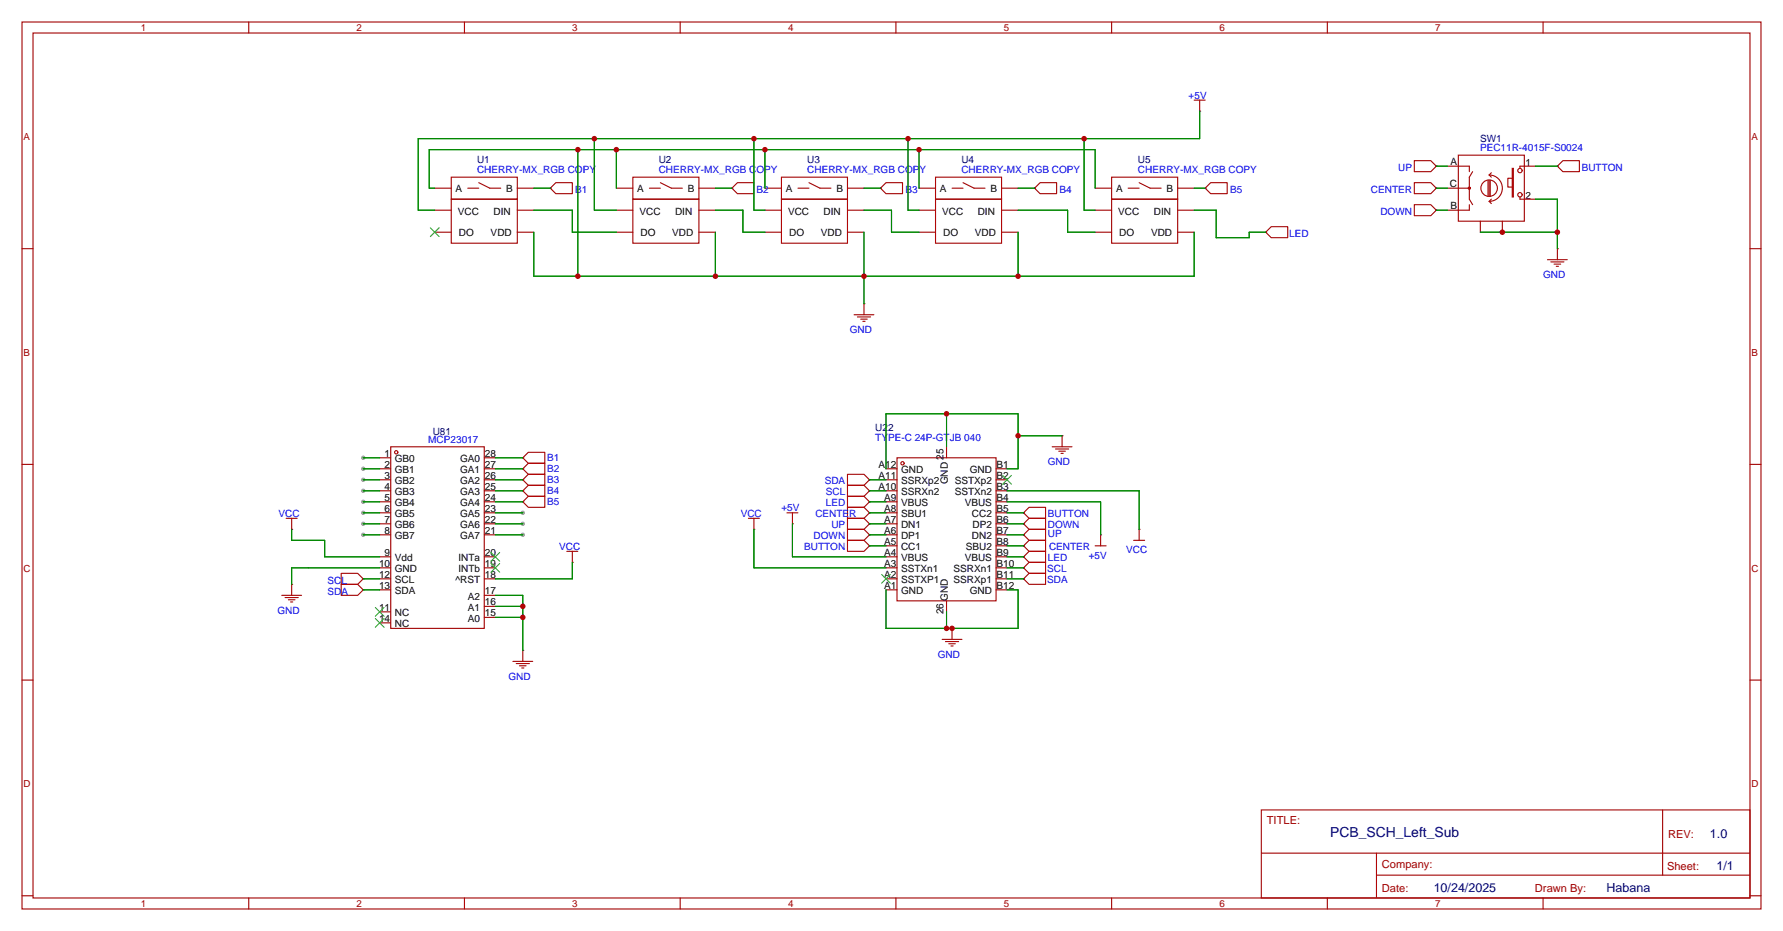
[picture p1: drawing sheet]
<svg xmlns="http://www.w3.org/2000/svg" width="411mm" height="215mm" viewBox="0 0 411 215" stroke-linecap="round" stroke-linejoin="round" font-family="sans-serif">
<g fill="#999">
<circle cx="83.8" cy="105.7" r=".51"/>
<circle cx="83.8" cy="108.2" r=".51"/>
<circle cx="83.8" cy="110.7" r=".51"/>
<circle cx="83.8" cy="113.3" r=".51"/>
<circle cx="83.8" cy="115.8" r=".51"/>
<circle cx="83.8" cy="118.4" r=".51"/>
<circle cx="83.8" cy="120.9" r=".51"/>
<circle cx="83.8" cy="123.4" r=".51"/>
<circle cx="120.6" cy="123.4" r=".51"/>
<circle cx="120.6" cy="120.9" r=".51"/>
<circle cx="120.6" cy="118.4" r=".51"/>
</g>
<g fill="none" stroke="#a10000" stroke-width=".25">
<path d="M5.1 5.1h401.3v204.7h-401.3zM7.6 7.6h396.3v199.7h-396.3zM57.4 5.1v2.5M107.2 5.1v2.5M157 5.1v2.5M206.8 5.1v2.5M256.5 5.1v2.5M306.3 5.1v2.5M356.1 5.1v2.5M275.6 23.1h2.5M276.9 25.7h.1M276.9 23.1v2.6"/>
<path d="M326.4 37.1h3.8l1.3 1.3-1.3 1.2h-3.8zM331.5 38.4h.1M334 38.4h5.1v1.2M336.5 35.8h15.3v15.3h-15.3zM339.9 39.6l-.8 1.3v5.1l.8 1.2M344.2 39.9l-.5 .5M349 38.9h.2v6.6h-.2zM354.3 38.4h-3.5v.5M359.4 38.4l1.3-1.3h3.8v2.5h-3.8zM359.4 38.4h.1M5.1 57.4h2.5M100.3 43.4h3.8"/>
<path d="M100.3 48.5h3.8M100.3 53.6h3.8M104.1 46h15.3v10.1h-15.3zM104.1 40.9h15.3v5.1h-15.3zM107.9 43.4h2.6M110.5 42.2l2.5 1.2h2.6M119.4 43.4h3.8M119.4 48.5h3.8M119.4 53.6h3.8M127 43.4l1.3-1.2h3.8v2.5h-3.8zM127 43.4h.1M142.2 43.4h3.8"/>
<path d="M142.2 48.5h3.8M142.2 53.6h3.8M146 46h15.3v10.1h-15.3zM146 40.9h15.3v5.1h-15.3zM149.9 43.4h2.5M152.4 42.2l2.5 1.2h2.6M161.3 43.4h3.8M161.3 48.5h3.8M161.3 53.6h3.8M168.9 43.4l1.3-1.2h3.8v2.5h-3.8zM168.9 43.4h.1M176.5 43.4h3.8"/>
<path d="M176.5 48.5h3.8M176.5 53.6h3.8M180.3 46h15.3v10.1h-15.3zM180.3 40.9h15.3v5.1h-15.3zM184.1 43.4h2.6M186.7 42.2l2.5 1.2h2.6M195.6 43.4h3.8M195.6 48.5h3.8M195.6 53.6h3.8M203.2 43.4h.1M204.5 42.2h3.8v2.5h-3.8l-1.3-1.3zM212.1 43.4h3.8"/>
<path d="M212.1 48.5h3.8M212.1 53.6h3.8M215.9 46h15.2v10.1h-15.2zM215.9 40.9h15.2v5.1h-15.2zM219.7 43.4h2.5M222.2 42.2l2.6 1.2h2.5M231.1 43.4h3.8M231.1 48.5h3.8M231.1 53.6h3.8M238.8 43.4l1.2-1.2h3.8v2.5h-3.8zM238.8 43.4h.1M252.7 43.4h3.8"/>
<path d="M252.7 48.5h3.8M252.7 53.6h3.8M256.5 46h15.3v10.1h-15.3zM256.5 40.9h15.3v5.1h-15.3zM260.3 43.4h2.6M262.9 42.2l2.5 1.2h2.6M271.8 43.4h3.8M271.8 48.5h3.8M271.8 53.6h3.8M278.1 43.4h.1M279.4 42.2h3.8v2.5h-3.8l-1.3-1.3zM292.1 53.6l1.3-1.3h3.8v2.6h-3.8z"/>
<path d="M292.1 53.6h.1M326.4 42.2h3.8l1.3 1.2-1.3 1.3h-3.8zM326.4 47.2h3.8l1.3 1.3-1.3 1.3h-3.8zM331.5 43.4h.1M331.5 48.5h.1M334 43.4h5.1M339.1 47.2v1.3h-5.1M341.6 51.1v2.5M343.4 41.7v3.5M343.7 40.4a3 3 0 0 1 3 3 3 3 0 0 1-3 3.1M343.7 46.5l.5 .5M343.7 41.7v3.5"/>
<path d="M343.7 40.4l.5 .5M343.9 41.7v3.5M344.2 46l-.5 .5M345.6 43.4a1.91 1.91 0 0 0-2.7-1.7 1.91 1.91 0 0 0-.5 3.2 1.91 1.91 0 0 0 3.1-.9l.1-.5M346.7 51.1v2.5M349 41.1h-1v2.1h1M350.8 45.5v.5h3.5M357.1 59.9h4.6M359.4 57.4h.1M359.4 57.4v2.5M403.9 57.4h2.5M197.1 72.6h4.6"/>
<path d="M197.9 73.2h3M198.6 73.7h1.6M199.1 74.2h.5M199.4 70.1h.1M199.4 70.1v2.5M357.9 60.5h3M358.6 61h1.6M359.2 61.5h.5M5.1 107.2h2.5M66 119.6h2.6M67.3 119.6v2.6M87.6 105.7h2.6"/>
<path d="M87.6 108.2h2.6M87.6 110.7h2.6M87.6 113.3h2.6M87.6 115.8h2.6M87.6 118.4h2.6M90.2 103.1h21.6v41.9h-21.6zM111.8 105.7h2.5M111.8 108.2h2.5M111.8 110.7h2.5M111.8 113.3h2.5M111.8 115.8h2.5M111.8 118.4h2.5"/>
<path d="M120.6 115.8l1.3-1.2h3.8v2.5h-3.8zM120.6 115.8h.1M120.6 113.3l1.3-1.3h3.8v2.6h-3.8zM120.6 113.3h.1M120.6 110.7l1.3-1.2h3.8v2.5h-3.8zM120.6 110.7h.1M120.6 108.2l1.3-1.3h3.8v2.6h-3.8zM120.6 108.2h.1M120.6 105.7l1.3-1.3h3.8v2.5h-3.8zM120.6 105.7h.1M172.7 119.6h2.6M174 119.6v2.6"/>
<path d="M181.6 118.4h2.5M182.9 118.4v2.5M195.6 112h3.8l1.3 1.3-1.3 1.3h-3.8zM195.6 109.5h3.8l1.3 1.2-1.3 1.3h-3.8zM195.6 114.6h3.8l1.3 1.2-1.3 1.3h-3.8zM195.6 117.1h3.8l1.3 1.3-1.3 1.2h-3.8zM195.6 119.6h3.8l1.3 1.3-1.3 1.3h-3.8zM200.7 113.3h.1M200.7 110.7h.1M200.7 115.8h.1M200.7 118.4h.1M204.5 108.2h2.5"/>
<path d="M204.5 110.7h2.5M204.5 113.3h2.5M204.5 115.8h2.5M204.5 118.4h2.5M207 105.7h22.9v33h-22.9zM218.4 103.1v2.6M229.9 108.2h2.5M229.9 110.7h2.5M229.9 113.3h2.5M229.9 115.8h2.5M229.9 118.4h2.5M236.2 118.4l1.3-1.3h3.8v2.5h-3.8z"/>
<path d="M236.2 118.4h.1M242.8 103.1h4.6M243.6 103.6h3M244.3 104.1h1.6M244.9 104.6h.5M245.1 100.6h.1M245.1 100.6v2.5M403.9 107.2h2.5M65 137.4h4.6M65.8 137.9h3M66.5 138.4h1.6M67.1 138.9h.5"/>
<path d="M67.3 134.9h.1M67.3 122.2h.1M67.3 134.9v2.5M78.7 134.9h3.8l1.3 1.2-1.3 1.3h-3.8zM78.7 132.3h3.8l1.3 1.3-1.3 1.3h-3.8zM83.8 136.1h.1M83.8 133.6h.1M87.6 120.9h2.6M87.6 123.4h2.6M87.6 128.5h2.6M87.6 131.1h2.6M87.6 133.6h2.6"/>
<path d="M87.6 136.1h2.6M111.8 137.4h2.5M111.8 120.9h2.5M111.8 123.4h2.5M111.8 128.5h2.5M111.8 131.1h2.5M111.8 133.6h2.5M111.8 140h2.5M130.8 127.3h2.5M132.1 129.8h.1M132.1 127.3v2.5M174 122.2h.1"/>
<path d="M182.9 120.9h.1M195.6 122.2h3.8l1.3 1.2-1.3 1.3h-3.8zM195.6 124.7h3.8l1.3 1.3-1.3 1.3h-3.8zM200.7 120.9h.1M200.7 123.4h.1M200.7 126h.1M204.5 120.9h2.5M204.5 123.4h2.5M204.5 128.5h2.5M204.5 131.1h2.5M204.5 133.6h2.5M204.5 136.1h2.5"/>
<path d="M204.5 126h2.5M218.4 138.7v2.5M229.9 120.9h2.5M229.9 123.4h2.5M229.9 128.5h2.5M229.9 131.1h2.5M229.9 133.6h2.5M229.9 136.1h2.5M229.9 126h2.5M236.2 120.9l1.3-1.3h3.8v2.6h-3.8zM236.2 120.9h.1M236.2 123.4l1.3-1.2h3.8v2.5h-3.8z"/>
<path d="M236.2 123.4h.1M236.2 126l1.3-1.3h3.8v2.6h-3.8zM236.2 126h.1M236.2 128.5l1.3-1.2h3.8v2.5h-3.8zM236.2 128.5h.1M236.2 133.6l1.3-1.3h3.8v2.6h-3.8zM236.2 133.6h.1M236.2 131.1l1.3-1.3h3.8v2.5h-3.8zM236.2 131.1h.1M252.7 126h2.6M254 123.4h.1M254 123.4v2.6"/>
<path d="M261.6 124.7h2.6M262.9 122.2h.1M262.9 122.2v2.5M5.1 157h2.5M87.6 141.2h2.6M87.6 143.8h2.6M111.8 142.5h2.5M118.4 152.7h4.5M119.1 153.2h3.1M119.9 153.7h1.5M120.4 154.2h.5M120.6 150.1h.1"/>
<path d="M120.6 150.1v2.6M217.4 147.6h4.6M218.2 148.1h3M218.9 148.6h1.6M219.5 149.1h.5M219.7 145h.1M219.7 145v2.6M403.9 157h2.5M291.1 186.9h112.8v20.4h-112.8zM291.1 196.9h112.7M317.7 196.9v10.2M383.7 187v15"/>
<path d="M5.1 206.8h2.5M57.4 207.3v2.5M107.2 207.3v2.5M157 207.3v2.5M206.8 207.3v2.5M256.5 207.3v2.5M306.3 207.3v2.5M317.7 202h86.1M356.1 207.3v2.5M403.9 206.8h2.5"/>
<circle cx="350.8" cy="39.4" r=".51"/>
<circle cx="339.1" cy="43.4" r=".25"/>
<circle cx="350.8" cy="45" r=".51"/>
<circle cx="91.4" cy="104.4" r=".38"/>
<circle cx="208.3" cy="106.9" r=".38"/>
</g>
<g fill="none" stroke="#3c3" stroke-width=".25">
<path d="M99.3 52.6l2 2M101.3 52.6l-2 2M231.4 109.7l2 2.1M233.4 109.7l-2 2.1M113.3 130l2 2.1M113.3 127.5l2 2M115.3 130l-2 2.1M115.3 127.5l-2 2M203.5 132.6l2 2M205.5 132.6l-2 2M86.6 140.2l2 2M86.6 142.7l2 2.1"/>
<path d="M88.6 140.2l-2 2M88.6 142.7l-2 2.1"/>
</g>
<g fill="none" stroke="#008700" stroke-width=".25">
<path d="M133.3 34.5v29.3M137.2 32v16.5h5M142.2 34.5v8.9M174 32v16.5h2.5M176.5 34.5v8.9M209.5 32v16.5h2.6M212.1 34.5v8.9M250.2 32v16.5h2.5M276.9 25.7v6.3h-180.4v16.5h3.8M331.5 38.4h2.5M354.3 38.4h5.1M100.3 43.4h-1.2v-8.9h153.6v8.9"/>
<path d="M123.2 48.5h8.9v5.1h10.1M123.2 43.4h3.8M123.2 53.6v10.2h152.4v-10.2M165.1 48.5h6.3v5.1h5.1M165.1 43.4h3.8M165.1 53.6v10.2M199.4 48.5h6.3v5.1h6.4M199.4 43.4h3.8M199.4 53.6v16.5M234.9 48.5h11.5v5.1h6.3M234.9 43.4h3.9M234.9 53.6v10.2"/>
<path d="M275.6 48.5h5.1v6.4h7.6v-1.3h3.8M275.6 43.4h2.5M331.5 48.5h2.5M331.5 43.4h2.5M341.6 53.6h17.8M354.3 46h5.1v11.4M218.4 95.5v7.6M83.8 105.7h3.8M83.8 108.2h3.8M83.8 110.7h3.8M83.8 113.3h3.8M83.8 115.8h3.8"/>
<path d="M83.8 118.4h3.8M114.3 105.7h6.3M114.3 108.2h6.3M114.3 110.7h6.3M114.3 113.3h6.3M114.3 115.8h6.3M114.3 118.4h6.3M200.7 110.7h3.8M200.7 113.3h3.8M200.7 115.8h3.8M200.7 118.4h3.8M204.5 108.2v-12.7h30.4v12.7h-2.5"/>
<path d="M232.4 113.3h30.5v8.9M232.4 115.8h21.6v7.6M232.4 118.4h3.8M234.9 100.6h10.2M67.3 122.2v2.5h7.6v3.8h12.7M83.8 136.1h3.8M83.8 133.6h3.8M83.8 120.9h3.8M83.8 123.4h3.8M87.6 131.1h-20.3v3.8M114.3 137.4h6.3v12.7M114.3 140h6.3"/>
<path d="M114.3 120.9h6.3M114.3 123.4h6.3M132.1 129.8v3.8h-17.8M174 122.2v8.9h30.5M182.9 120.9v7.6h21.6M200.7 120.9h3.8M200.7 123.4h3.8M200.7 126h3.8M204.5 136.1v8.9h30.4v-8.9h-2.5M232.4 133.6h3.8M232.4 131.1h3.8M232.4 128.5h3.8"/>
<path d="M232.4 120.9h3.8M232.4 123.4h3.8M232.4 126h3.8M114.3 142.5h6.3M218.4 141.2v3.8"/>
</g>
<g fill="#c00">
<circle cx="250.2" cy="32" r=".63"/>
<circle cx="209.6" cy="32" r=".63"/>
<circle cx="174" cy="32" r=".63"/>
<circle cx="137.2" cy="32" r=".63"/>
<circle cx="235" cy="63.8" r=".63"/>
<circle cx="165.1" cy="63.8" r=".63"/>
<circle cx="199.4" cy="63.8" r=".63"/>
<circle cx="133.4" cy="63.8" r=".63"/>
<circle cx="212.1" cy="34.5" r=".63"/>
<circle cx="176.5" cy="34.5" r=".63"/>
<circle cx="142.2" cy="34.5" r=".63"/>
<circle cx="133.4" cy="34.5" r=".63"/>
<circle cx="120.7" cy="140" r=".63"/>
<circle cx="120.7" cy="142.5" r=".63"/>
<circle cx="218.4" cy="145" r=".63"/>
<circle cx="219.7" cy="145" r=".63"/>
<circle cx="218.4" cy="95.5" r=".63"/>
<circle cx="235" cy="100.6" r=".63"/>
<circle cx="359.4" cy="53.6" r=".63"/>
<circle cx="346.7" cy="53.6" r=".63"/>
</g>
<text font-size="3.2" fill="#000080" x="307" y="193.3">PCB_SCH_Left_Sub</text>
<g font-size="2.9" fill="#000080">
<text x="394.6" y="193.5">1.0</text>
<text x="396.1" y="200.9">1/1</text>
<text x="330.9" y="206">10/24/2025</text>
<text x="370.7" y="205.9">Habana</text>
</g>
<g font-size="2.6" fill="#a00000">
<text x="292.4" y="190.1">TITLE:</text>
<text x="385" y="193.5">REV:</text>
<text x="318.9" y="200.4">Company:</text>
<text x="384.7" y="200.8">Sheet:</text>
<text x="318.9" y="205.9">Date:</text>
<text x="354.2" y="205.9">Drawn By:</text>
</g>
<g font-size="2.3" fill="#00f">
<text x="274.3" y="22.8">+5V</text>
<text x="341.6" y="34.8">PEC11R-4015F-S0024</text>
<text x="110.1" y="40">CHERRY-MX_RGB COPY</text>
<text x="152" y="40">CHERRY-MX_RGB COPY</text>
<text x="186.3" y="40">CHERRY-MX_RGB COPY</text>
<text x="221.9" y="40">CHERRY-MX_RGB COPY</text>
<text x="262.6" y="40">CHERRY-MX_RGB COPY</text>
<text x="322.7" y="39.4">UP</text>
<text x="365" y="39.4">BUTTON</text>
<text x="132.7" y="44.4">B1</text>
<text x="174.6" y="44.4">B2</text>
<text x="209" y="44.5">B3</text>
<text x="244.5" y="44.5">B4</text>
<text x="283.9" y="44.5">B5</text>
<text x="316.4" y="44.4">CENTER</text>
<text x="318.6" y="49.5">DOWN</text>
<text x="297.5" y="54.7">LED</text>
<text x="356.1" y="64.2">GND</text>
<text x="196.1" y="76.9">GND</text>
<text x="202" y="101.7">TYPE-C 24P-GTJB 040</text>
<text x="98.8" y="102.2">MCP23017</text>
<text x="126.3" y="106.4">B1</text>
<text x="241.8" y="107.4">GND</text>
<text x="126.3" y="114">B4</text>
<text x="126.3" y="111.5">B3</text>
<text x="126.3" y="108.9">B2</text>
<text x="190.3" y="111.7">SDA</text>
<text x="64.3" y="119.3">VCC</text>
<text x="126.3" y="116.5">B5</text>
<text x="170.9" y="119.3">VCC</text>
<text x="180.3" y="118">+5V</text>
<text x="188.2" y="119.3">CENTER</text>
<text x="190.6" y="114.3">SCL</text>
<text x="190.6" y="116.8">LED</text>
<text x="241.8" y="119.4">BUTTON</text>
<text x="187.8" y="124.4">DOWN</text>
<text x="191.9" y="121.9">UP</text>
<text x="241.8" y="121.9">DOWN</text>
<text x="241.8" y="124">UP</text>
<text x="129" y="126.9">VCC</text>
<text x="185.6" y="127">BUTTON</text>
<text x="241.8" y="129.5">LED</text>
<text x="242.1" y="127">CENTER</text>
<text x="251.3" y="129">+5V</text>
<text x="259.9" y="127.7">VCC</text>
<text x="75.6" y="137.4">SDA</text>
<text x="75.6" y="134.9">SCL</text>
<text x="241.7" y="134.6">SDA</text>
<text x="241.7" y="132.1">SCL</text>
<text x="64" y="141.6">GND</text>
<text x="216.4" y="151.8">GND</text>
<text x="117.3" y="156.9">GND</text>
</g>
<g font-size="2.3" fill="#000080">
<text x="341.6" y="32.7">SW1</text>
<text x="110.1" y="37.7">U1</text>
<text x="152" y="37.7">U2</text>
<text x="186.3" y="37.7">U3</text>
<text x="221.9" y="37.7">U4</text>
<text x="262.6" y="37.7">U5</text>
<text x="99.9" y="100.5">U81</text>
<text x="202" y="99.4">U22</text>
</g>
<g font-size="2.3">
<text x="334.8" y="38.1">A</text>
<text x="352" y="38.3">1</text>
<text x="105.2" y="44.2">A</text>
<text x="116.8" y="44.2">B</text>
<text x="147.1" y="44.2">A</text>
<text x="158.7" y="44.2">B</text>
<text x="181.4" y="44.2">A</text>
<text x="193" y="44.2">B</text>
<text x="216.9" y="44.2">A</text>
<text x="228.6" y="44.2">B</text>
<text x="257.6" y="44.2">A</text>
<text x="269.2" y="44.2">B</text>
<text x="334.6" y="43.2">C</text>
<text x="352" y="45.9">2</text>
<text x="105.7" y="49.6">VCC</text>
<text x="113.9" y="49.6">DIN</text>
<text x="147.6" y="49.6">VCC</text>
<text x="155.8" y="49.6">DIN</text>
<text x="181.9" y="49.6">VCC</text>
<text x="190.1" y="49.6">DIN</text>
<text x="217.4" y="49.6">VCC</text>
<text x="225.6" y="49.6">DIN</text>
<text x="258.1" y="49.6">VCC</text>
<text x="266.3" y="49.6">DIN</text>
<text x="334.8" y="48.3">B</text>
<text x="105.9" y="54.4">DO</text>
<text x="113.2" y="54.4">VDD</text>
<text x="147.8" y="54.4">DO</text>
<text x="155.1" y="54.4">VDD</text>
<text x="182.1" y="54.4">DO</text>
<text x="189.4" y="54.4">VDD</text>
<text x="217.7" y="54.4">DO</text>
<text x="225" y="54.4">VDD</text>
<text x="258.3" y="54.4">DO</text>
<text x="265.6" y="54.4">VDD</text>
<text x="88.8" y="105.4">1</text>
<text x="88.8" y="108">2</text>
<text x="91.1" y="106.7">GB0</text>
<text x="106.2" y="106.7">GA0</text>
<text x="111.9" y="108">27</text>
<text x="111.9" y="105.4">28</text>
<text x="202.8" y="108">A12</text>
<text x="217.7" y="106.2" transform="rotate(-90 217.7 106.2)">25</text>
<text x="230" y="108">B1</text>
<text x="88.8" y="110.5">3</text>
<text x="88.8" y="113.1">4</text>
<text x="91.1" y="109.2">GB1</text>
<text x="91.1" y="111.8">GB2</text>
<text x="106.2" y="111.8">GA2</text>
<text x="106.2" y="109.2">GA1</text>
<text x="111.9" y="113.1">25</text>
<text x="111.9" y="110.5">26</text>
<text x="202.8" y="110.5">A11</text>
<text x="202.8" y="113.1">A10</text>
<text x="207.9" y="109.2">GND</text>
<text x="207.9" y="111.8">SSRXp2</text>
<text x="218.7" y="111.8" transform="rotate(-90 218.7 111.8)">GND</text>
<text x="220.3" y="111.8">SSTXp2</text>
<text x="223.8" y="109.2">GND</text>
<text x="230" y="113.1">B3</text>
<text x="230" y="110.5">B2</text>
<text x="88.8" y="115.6">5</text>
<text x="88.8" y="118.1">6</text>
<text x="91.1" y="114.3">GB3</text>
<text x="91.1" y="116.9">GB4</text>
<text x="91.1" y="119.4">GB5</text>
<text x="106.2" y="119.4">GA5</text>
<text x="106.2" y="116.9">GA4</text>
<text x="106.2" y="114.3">GA3</text>
<text x="111.9" y="118.1">23</text>
<text x="111.9" y="115.6">24</text>
<text x="204.1" y="115.6">A9</text>
<text x="204.1" y="118.1">A8</text>
<text x="207.9" y="114.3">SSRXn2</text>
<text x="207.9" y="116.9">VBUS</text>
<text x="207.9" y="119.4">SBU1</text>
<text x="220.3" y="114.3">SSTXn2</text>
<text x="222.6" y="116.9">VBUS</text>
<text x="224.3" y="119.4">CC2</text>
<text x="230" y="118.1">B5</text>
<text x="230" y="115.6">B4</text>
<text x="88.8" y="120.7">7</text>
<text x="88.8" y="123.2">8</text>
<text x="91.1" y="121.9">GB6</text>
<text x="91.1" y="124.5">GB7</text>
<text x="106.2" y="124.5">GA7</text>
<text x="106.2" y="121.9">GA6</text>
<text x="111.9" y="123.2">21</text>
<text x="111.9" y="120.7">22</text>
<text x="204.1" y="120.7">A7</text>
<text x="204.1" y="123.2">A6</text>
<text x="204.1" y="125.8">A5</text>
<text x="207.9" y="121.9">DN1</text>
<text x="207.9" y="124.5">DP1</text>
<text x="224.3" y="124.5">DN2</text>
<text x="224.4" y="121.9">DP2</text>
<text x="230" y="125.8">B8</text>
<text x="230" y="123.2">B7</text>
<text x="230" y="120.7">B6</text>
<text x="87.5" y="130.8">10</text>
<text x="88.8" y="128.3">9</text>
<text x="91.1" y="129.6">Vdd</text>
<text x="105.8" y="129.6">INTa</text>
<text x="111.9" y="130.8">19</text>
<text x="111.9" y="128.3">20</text>
<text x="204.1" y="128.3">A4</text>
<text x="204.1" y="130.8">A3</text>
<text x="207.9" y="127">CC1</text>
<text x="207.9" y="129.6">VBUS</text>
<text x="222.6" y="129.6">VBUS</text>
<text x="222.9" y="127">SBU2</text>
<text x="230" y="130.8">B10</text>
<text x="230" y="128.3">B9</text>
<text x="87.5" y="133.4">12</text>
<text x="87.5" y="135.9">13</text>
<text x="91.1" y="132.1">GND</text>
<text x="91.1" y="134.6">SCL</text>
<text x="91.1" y="137.2">SDA</text>
<text x="105.1" y="134.6">^RST</text>
<text x="105.8" y="132.1">INTb</text>
<text x="111.9" y="137.2">17</text>
<text x="111.9" y="133.4">18</text>
<text x="204.1" y="133.4">A2</text>
<text x="204.1" y="135.9">A1</text>
<text x="207.9" y="132.1">SSTXn1</text>
<text x="207.9" y="134.6">SSTXP1</text>
<text x="207.9" y="137.2">GND</text>
<text x="220.1" y="134.6">SSRXp1</text>
<text x="220.1" y="132.1">SSRXn1</text>
<text x="223.8" y="137.2">GND</text>
<text x="230" y="135.9">B12</text>
<text x="230" y="133.4">B11</text>
<text x="87.5" y="141">11</text>
<text x="87.5" y="143.5">14</text>
<text x="91.1" y="142.3">NC</text>
<text x="108" y="143.5">A0</text>
<text x="108" y="141">A1</text>
<text x="108" y="138.5">A2</text>
<text x="111.9" y="142.3">15</text>
<text x="111.9" y="139.7">16</text>
<text x="217.7" y="141.7" transform="rotate(-90 217.7 141.7)">26</text>
<text x="218.7" y="138.7" transform="rotate(-90 218.7 138.7)">GND</text>
<text x="91.1" y="144.8">NC</text>
</g>
<g font-size="2.2" fill="#a00000">
<text x="32.5" y="7.1">1</text>
<text x="82.3" y="7.1">2</text>
<text x="132.1" y="7.1">3</text>
<text x="181.9" y="7.1">4</text>
<text x="231.6" y="7.1">5</text>
<text x="281.4" y="7.1">6</text>
<text x="331.2" y="7.1">7</text>
<text x="5.5" y="32.4">A</text>
<text x="404.2" y="32.4">A</text>
<text x="5.5" y="82.2">B</text>
<text x="404.2" y="82.2">B</text>
<text x="5.5" y="132">C</text>
<text x="404.2" y="132">C</text>
<text x="5.5" y="181.8">D</text>
<text x="404.2" y="181.8">D</text>
<text x="32.5" y="209.3">1</text>
<text x="82.3" y="209.3">2</text>
<text x="132.1" y="209.3">3</text>
<text x="181.9" y="209.3">4</text>
<text x="231.6" y="209.3">5</text>
<text x="281.4" y="209.3">6</text>
<text x="331.2" y="209.3">7</text>
</g>
</svg>
